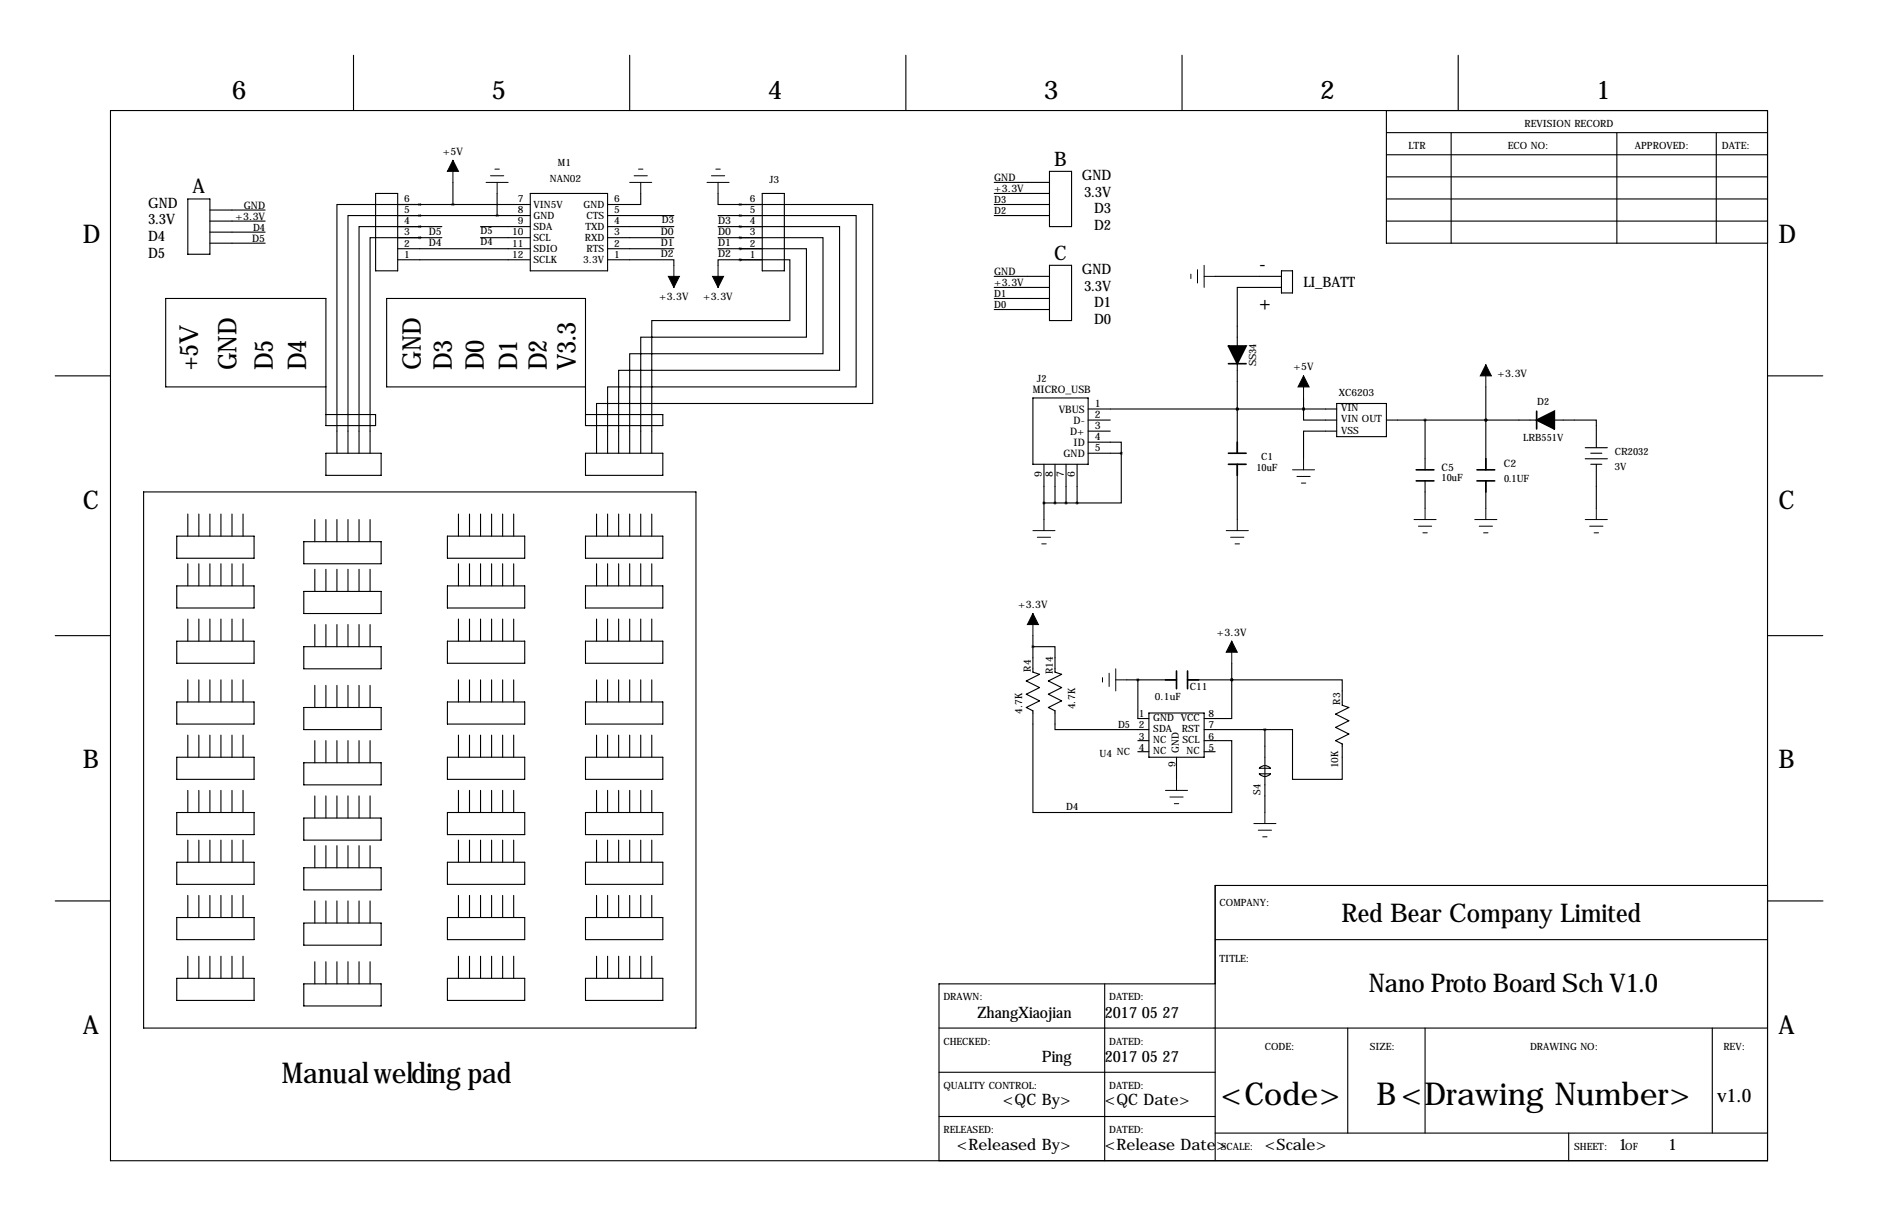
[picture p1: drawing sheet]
<svg xmlns="http://www.w3.org/2000/svg" width="432mm" height="279mm" viewBox="0 0 432 279" stroke-linecap="round" stroke-linejoin="round" font-family="sans-serif">
<g fill="none" stroke="#000" stroke-width=".25">
<path d="M81.3 12.7v12.7M144.8 12.7v12.7M208.3 12.7v12.7M271.8 12.7v12.7M335.3 12.7v12.7M25.4 25.4h381v241.3h-381zM241.3 39.4h5.1v12.7h-5.1zM318.8 30.5h87.6M318.8 35.6h87.6M318.8 25.4v30.5h87.6M333.7 30.5v25.4M371.8 30.5v25.4"/>
<path d="M394.6 30.5v25.4M43.2 45.7h5.1v12.7h-5.1zM48.3 50.8h12.7M48.3 55.9h12.7M48.3 48.3h12.7M48.3 53.3h12.7M86.4 44.4h5v17.8h-5zM91.4 59.7h30.5M91.4 57.2h30.5M91.4 54.6h10.2M91.4 52.1h10.2M91.4 49.5h30.5"/>
<path d="M91.4 47h30.5M96.5 54.6h.1M96.5 52.1h.1M96.5 49.5h.1M96.5 47h.1M96.5 54.6h-11.4v49.5M96.5 52.1h-14v52M96.5 49.5h-16.5v54.6M96.5 47h-19v57.1M104.1 41.9v5.1M110.5 54.6h11.4M110.5 52.1h11.4"/>
<path d="M114.3 44.4v5.1M121.9 44.4h17.8v17.8h-17.8zM139.7 59.7h15.2v1.3M139.7 57.2h15.2M139.7 54.6h15.2M139.7 52.1h15.2M139.7 49.5h15.2M147.3 44.4v2.6h-7.6M165.1 44.4v2.6h5.1M165.1 57.2h10.2M165.1 54.6h10.2M165.1 52.1h10.2"/>
<path d="M165.1 49.5h10.2M170.2 59.7h.1M170.2 57.2h.1M170.2 54.6h.1M170.2 52.1h.1M170.2 49.5h.1M170.2 47h.1M170.2 59.7h11.4v14h-31.7v30.4M170.2 59.7h-5.1v1.3M170.2 57.2h15.2v20.3h-38.1v26.6M170.2 54.6h19v26.7h-44.4v22.8M170.2 52.1h22.8v33h-50.8v19"/>
<path d="M170.2 49.5h26.6v39.4h-57.1v15.2M170.2 47h30.5v45.7h-63.5v11.4M170.2 59.7h5.1M170.2 47h5.1M175.3 44.4h5v17.8h-5zM228.6 44.4h12.7M228.6 49.5h12.7M228.6 47h12.7M228.6 41.9h12.7M318.8 45.7h87.6M318.8 50.8h87.6M318.8 40.6h87.6"/>
<path d="M228.6 68.6h12.7M228.6 63.5h12.7M228.6 66h12.7M228.6 71.1h12.7M241.3 61h5.1v12.7h-5.1zM279.4 63.5h15.2M294.6 66h-10.1v13.5M294.6 62.2h2.6v5.1h-2.6zM12.7 86.4h12.7M74.9 88.9h-36.8v-20.3h36.8v29.2h11.5v-2.6h-11.5M134.6 88.9h-45.7v-20.3h45.7v29.2h17.8v-2.6h-17.8M237.5 91.4h12.7v15.3h-12.7z"/>
<path d="M250.2 94h57.1M250.2 96.5h5.1M250.2 99.1h5.1M284.5 94h.1M284.5 83.6v20.5M299.7 94h.1M299.7 94v2.5h7.6M299.7 91.4v2.6M307.3 99.1h-7.6v6.3M307.3 92.7h11.5v7.6h-11.5zM318.8 96.5h34.5M327.7 96.5v11.4"/>
<path d="M341.6 96.5h.1M341.6 88.9v19M357.4 96.5h9.6v6.4M406.4 86.4h12.7M33 113h127v123.2h-127zM43.2 118.1v5.1M45.7 118.1v5.1M48.3 118.1v5.1M50.8 118.1v5.1M53.3 118.1v5.1M55.9 118.1v5.1M72.4 119.4v5.1"/>
<path d="M74.9 104.1h12.7v5.1h-12.7zM74.9 119.4v5.1M77.5 119.4v5.1M80 119.4v5.1M82.5 119.4v5.1M85.1 119.4v5.1M105.4 118.1v5.1M107.9 118.1v5.1M110.5 118.1v5.1M113 118.1v5.1M115.6 118.1v5.1M118.1 118.1v5.1"/>
<path d="M134.6 104.1h17.8v5.1h-17.8zM137.2 118.1v5.1M139.7 118.1v5.1M142.2 118.1v5.1M144.8 118.1v5.1M147.3 118.1v5.1M149.9 118.1v5.1M240 106.7v12.7M240 115.6h7.6M242.6 106.7v8.9M245.1 106.7v8.9M247.6 106.7v8.9"/>
<path d="M250.2 101.6h7.6v2.5M250.2 104.1h7.6M257.8 104.1v11.5h-10.2M284.5 106.7v12.7M327.7 110.5v6.3M341.6 110.5v6.3M364.5 102.9h5.1M364.5 105.4h5.1M365.8 104.1h2.5M365.8 106.7h2.5M367 106.7v10.1M40.6 123.2h17.8v5.1h-17.8z"/>
<path d="M40.6 134.6h17.8v5.1h-17.8zM43.2 129.5v5.1M45.7 129.5v5.1M48.3 129.5v5.1M50.8 129.5v5.1M53.3 129.5v5.1M55.9 129.5v5.1M69.8 124.5h17.8v5h-17.8zM69.8 135.9h17.8v5.1h-17.8zM72.4 130.8v5.1M74.9 130.8v5.1M77.5 130.8v5.1"/>
<path d="M80 130.8v5.1M82.5 130.8v5.1M85.1 130.8v5.1M102.9 123.2h17.7v5.1h-17.7zM102.9 134.6h17.7v5.1h-17.7zM105.4 129.5v5.1M107.9 129.5v5.1M110.5 129.5v5.1M113 129.5v5.1M115.6 129.5v5.1M118.1 129.5v5.1M134.6 123.2h17.8v5.1h-17.8z"/>
<path d="M134.6 134.6h17.8v5.1h-17.8zM137.2 129.5v5.1M139.7 129.5v5.1M142.2 129.5v5.1M144.8 129.5v5.1M147.3 129.5v5.1M149.9 129.5v5.1M12.7 146h12.7M40.6 147.3h17.8v5.1h-17.8zM43.2 142.2v5.1M43.2 156.2v5.1M45.7 142.2v5.1"/>
<path d="M45.7 156.2v5.1M48.3 142.2v5.1M48.3 156.2v5.1M50.8 142.2v5.1M50.8 156.2v5.1M53.3 142.2v5.1M53.3 156.2v5.1M55.9 142.2v5.1M55.9 156.2v5.1M69.8 148.6h17.8v5.1h-17.8zM72.4 143.5v5.1M72.4 157.5v5.1"/>
<path d="M74.9 143.5v5.1M74.9 157.5v5.1M77.5 143.5v5.1M77.5 157.5v5.1M80 143.5v5.1M80 157.5v5.1M82.5 143.5v5.1M82.5 157.5v5.1M85.1 143.5v5.1M85.1 157.5v5.1M102.9 147.3h17.7v5.1h-17.7zM105.4 142.2v5.1"/>
<path d="M105.4 156.2v5.1M107.9 142.2v5.1M107.9 156.2v5.1M110.5 142.2v5.1M110.5 156.2v5.1M113 142.2v5.1M113 156.2v5.1M115.6 142.2v5.1M115.6 156.2v5.1M118.1 142.2v5.1M118.1 156.2v5.1M134.6 147.3h17.8v5.1h-17.8z"/>
<path d="M137.2 142.2v5.1M137.2 156.2v5.1M139.7 142.2v5.1M139.7 156.2v5.1M142.2 142.2v5.1M142.2 156.2v5.1M144.8 142.2v5.1M144.8 156.2v5.1M147.3 142.2v5.1M147.3 156.2v5.1M149.9 142.2v5.1M149.9 156.2v5.1"/>
<path d="M237.5 148.6h5.1v5.8l1.5 .5-3.1 1.6 3.1 1.5-3.1 1.5 3.1 1.5-3.1 1.6 1.6 .7v4.3h21.6M237.5 146v8.4l1.5 .5-3 1.6 3 1.5-3 1.5 3 1.5-3 1.6 1.5 .7v23.4h45.7v-16.5h-6.3M259.1 156.2h11.4M261.6 156.2v8.9h2.6M273 156.2h10.2M283.2 156.2v8.9h-6.3M283.2 156.2h25.4v5.9l1.5 .5-3 1.5 3 1.5-3 1.5 3 1.6-3 1.5 1.5 .7v8.2h-11.4v-11.5h-6.4M283.2 156.2h.1M283.2 152.4v3.8M406.4 146h12.7M40.6 161.3h17.8v5.1h-17.8zM40.6 174h17.8v5.1h-17.8z"/>
<path d="M43.2 168.9v5.1M45.7 168.9v5.1M48.3 168.9v5.1M50.8 168.9v5.1M53.3 168.9v5.1M55.9 168.9v5.1M69.8 162.6h17.8v5h-17.8zM69.8 175.3h17.8v5h-17.8zM72.4 170.2v5.1M74.9 170.2v5.1M77.5 170.2v5.1M80 170.2v5.1"/>
<path d="M82.5 170.2v5.1M85.1 170.2v5.1M102.9 174h17.7v5.1h-17.7zM102.9 161.3h17.7v5.1h-17.7zM105.4 168.9v5.1M107.9 168.9v5.1M110.5 168.9v5.1M113 168.9v5.1M115.6 168.9v5.1M118.1 168.9v5.1M134.6 161.3h17.8v5.1h-17.8zM134.6 174h17.8v5.1h-17.8z"/>
<path d="M137.2 168.9v5.1M139.7 168.9v5.1M142.2 168.9v5.1M144.8 168.9v5.1M147.3 168.9v5.1M149.9 168.9v5.1M261.6 170.2h2.6M261.6 172.7h2.6M264.2 163.8h12.7v10.2h-12.7zM270.5 174v5.1M276.9 167.6h13.9M276.9 172.7h2.5"/>
<path d="M289.5 176.5a1.68 1.68 0 0 1 2.6 0zM289.5 177.8h2.6a1.68 1.68 0 0 1-2.6 0zM290.8 167.6v19.1M40.6 186.7h17.8v5.1h-17.8zM40.6 198.1h17.8v5.1h-17.8zM43.2 181.6v5.1M43.2 193v5.1M45.7 181.6v5.1M45.7 193v5.1M48.3 181.6v5.1M48.3 193v5.1M50.8 181.6v5.1"/>
<path d="M50.8 193v5.1M53.3 181.6v5.1M53.3 193v5.1M55.9 181.6v5.1M55.9 193v5.1M69.8 188h17.8v5h-17.8zM69.8 199.4h17.8v5.1h-17.8zM72.4 182.9v5.1M72.4 194.3v5.1M74.9 182.9v5.1M74.9 194.3v5.1M77.5 182.9v5.1"/>
<path d="M77.5 194.3v5.1M80 182.9v5.1M80 194.3v5.1M82.5 182.9v5.1M82.5 194.3v5.1M85.1 182.9v5.1M85.1 194.3v5.1M102.9 186.7h17.7v5.1h-17.7zM102.9 198.1h17.7v5.1h-17.7zM105.4 181.6v5.1M105.4 193v5.1M107.9 181.6v5.1"/>
<path d="M107.9 193v5.1M110.5 181.6v5.1M110.5 193v5.1M113 181.6v5.1M113 193v5.1M115.6 181.6v5.1M115.6 193v5.1M118.1 181.6v5.1M118.1 193v5.1M134.6 186.7h17.8v5.1h-17.8zM134.6 198.1h17.8v5.1h-17.8zM137.2 181.6v5.1"/>
<path d="M137.2 193v5.1M139.7 181.6v5.1M139.7 193v5.1M142.2 181.6v5.1M142.2 193v5.1M144.8 181.6v5.1M144.8 193v5.1M147.3 181.6v5.1M147.3 193v5.1M149.9 181.6v5.1M149.9 193v5.1M12.7 207h12.7"/>
<path d="M40.6 210.8h17.8v5.1h-17.8zM43.2 205.7v5.1M43.2 219.7v5.1M45.7 205.7v5.1M45.7 219.7v5.1M48.3 205.7v5.1M48.3 219.7v5.1M50.8 205.7v5.1M50.8 219.7v5.1M53.3 205.7v5.1M53.3 219.7v5.1M55.9 205.7v5.1"/>
<path d="M55.9 219.7v5.1M69.8 212.1h17.8v5.1h-17.8zM72.4 207v5.1M74.9 207v5.1M77.5 207v5.1M80 207v5.1M82.5 207v5.1M85.1 207v5.1M102.9 210.8h17.7v5.1h-17.7zM105.4 205.7v5.1M105.4 219.7v5.1M107.9 205.7v5.1"/>
<path d="M107.9 219.7v5.1M110.5 205.7v5.1M110.5 219.7v5.1M113 205.7v5.1M113 219.7v5.1M115.6 205.7v5.1M115.6 219.7v5.1M118.1 205.7v5.1M118.1 219.7v5.1M134.6 210.8h17.8v5.1h-17.8zM137.2 205.7v5.1M137.2 219.7v5.1"/>
<path d="M139.7 205.7v5.1M139.7 219.7v5.1M142.2 205.7v5.1M142.2 219.7v5.1M144.8 205.7v5.1M144.8 219.7v5.1M147.3 205.7v5.1M147.3 219.7v5.1M149.9 205.7v5.1M149.9 219.7v5.1M279.4 215.9h127M406.4 203.5h-127v63.2"/>
<path d="M406.5 207h12.7M40.6 224.8h17.8v5.1h-17.8zM69.8 226.1h17.8v5h-17.8zM72.4 221v5.1M74.9 221v5.1M77.5 221v5.1M80 221v5.1M82.5 221v5.1M85.1 221v5.1M102.9 224.8h17.7v5.1h-17.7zM134.6 224.8h17.8v5.1h-17.8zM215.9 236.2h190.5"/>
<path d="M254 226.1v40.6M279.4 226.1h-63.5v40.6M309.9 236.2v24.1M327.7 236.2v24.1M393.7 236.2v24.1M215.9 246.4h63.5M215.9 256.5h63.5M279.4 260.3h127M360.7 260.3v6.4"/>
</g>
<g fill="none" stroke="#000" stroke-width=".38">
<path d="M282.4 83.6h4.1M353.3 94.5v4.1M282.4 104.1h4.1M282.4 106.7h4.1M284.5 101.6v2.5M284.5 106.7v2.5M325.6 107.9h4.1M325.6 110.5h4.1M339.6 107.9h4.1M339.6 110.5h4.1M341.6 105.4v2.5M341.6 110.5v2.5"/>
<path d="M268 156.2h2.5M270.5 154.2v4M273 154.2v4M273 156.2h2.6"/>
</g>
<path d="M282.4 79.5h4.1l-2 4.1zM353.3 96.5l4.1-2v4.1z" fill="#000" stroke="#000" stroke-width=".38"/>
<g fill="none" stroke="#000" stroke-width=".23">
<path d="M104.1 36.8v5.1M113.8 38.9h1M146.8 38.9h1M164.6 38.9h1M111.8 41.9h5M112.8 40.4h3M114.3 41.9v2.5M144.8 41.9h5.1M145.8 40.4h3M147.3 41.9v2.5M162.6 41.9h5M163.6 40.4h3"/>
<path d="M165.1 41.9v2.5M154.9 61v5M165.1 61v5M273.8 63v1M275.3 62v3M276.9 63.5h2.5M276.9 61v5M299.7 86.4v5M341.6 83.8v5.1M240 119.4v2.5M284.5 119.4v2.5M297.2 107.9h5.1"/>
<path d="M298.2 109.5h3M299.2 111h1M299.7 105.4v2.5M325.1 119.4h5.1M327.7 116.8v2.6M339.1 119.4h5.1M341.6 116.8v2.6M364.5 119.4h5.1M367 116.8v2.6M237.5 121.9h5.1M238.5 123.4h3.1M239.5 125h1"/>
<path d="M281.9 121.9h5.1M283 123.4h3M284 125h1M326.1 120.9h3.1M327.2 122.4h1M340.1 120.9h3.1M341.1 122.4h1M365.5 120.9h3.1M366.5 122.4h1M237.5 141v5M253.5 155.7v1M255 154.7v3"/>
<path d="M256.5 156.2h2.6M256.5 153.7v5.1M283.2 147.3v5.1M270.5 179.1v2.5M268 181.6h5M269 183.1h3M270 184.7h1M288.3 189.2h5.1M289.3 190.8h3.1M290.3 192.3h1M290.8 186.7v2.5"/>
</g>
<path d="M104.1 36.8l1.3 2.6h-2.5zM153.7 63.5h2.5l-1.3 2.5zM163.8 63.5h2.6l-1.3 2.5zM299.7 86.4l1.3 2.5h-2.6zM341.6 83.8l1.3 2.6h-2.5zM237.5 141l1.3 2.5h-2.6zM283.2 147.3l1.3 2.6h-2.6z" fill="#000" stroke="#000" stroke-width=".23"/>
<path d="M242.5 115.6a.05 .05 0 0 0 .1 0 .05 .05 0 0 0-.1 0zM247.6 115.6a.05 .05 0 0 0 .1 0 .05 .05 0 0 0-.1 0zM240 115.6a.05 .05 0 0 0 .1 0 .05 .05 0 0 0-.1 0zM104.1 47a.05 .05 0 0 0 .1 0 .05 .05 0 0 0-.1 0zM290.8 167.6a.05 .05 0 0 0 .1 0 .05 .05 0 0 0-.1 0zM327.6 96.5a.05 .05 0 0 0 .1 0 .05 .05 0 0 0-.1 0zM341.6 96.5a.05 .05 0 0 0 .1 0 .05 .05 0 0 0-.1 0zM341.6 96.5a.05 .05 0 0 0 .1 0 .05 .05 0 0 0-.1 0z" fill="#000" stroke="#000" stroke-width=".63"/>
<g font-size="7.3">
<text x="280.7" y="254">&lt;Code&gt;</text>
<text x="316.5" y="254">B&lt;Drawing Number&gt;</text>
</g>
<text font-size="6.6" x="64.8" y="248.9">Manual welding pad</text>
<g font-size="5.9">
<text x="53.3" y="22.9">6</text>
<text x="113" y="22.9">5</text>
<text x="176.5" y="22.9">4</text>
<text x="240" y="22.9">3</text>
<text x="303.5" y="22.9">2</text>
<text x="367" y="22.9">1</text>
<text x="19" y="55.9">D</text>
<text x="408.9" y="55.9">D</text>
<text x="45.5" y="85.1" transform="rotate(-90 45.5 85.1)">+5V</text>
<text x="54.4" y="85.1" transform="rotate(-90 54.4 85.1)">GND</text>
<text x="62.7" y="85.1" transform="rotate(-90 62.7 85.1)">D5</text>
<text x="70.4" y="85.1" transform="rotate(-90 70.4 85.1)">D4</text>
<text x="96.8" y="85.1" transform="rotate(-90 96.8 85.1)">GND</text>
<text x="103.9" y="85.1" transform="rotate(-90 103.9 85.1)">D3</text>
<text x="111.3" y="85.1" transform="rotate(-90 111.3 85.1)">D0</text>
<text x="118.9" y="85.1" transform="rotate(-90 118.9 85.1)">D1</text>
<text x="125.7" y="85.1" transform="rotate(-90 125.7 85.1)">D2</text>
<text x="132.3" y="85.1" transform="rotate(-90 132.3 85.1)">V3.3</text>
<text x="19" y="116.8">C</text>
<text x="408.9" y="116.8">C</text>
<text x="19" y="176.5">B</text>
<text x="408.9" y="176.5">B</text>
<text x="308.4" y="211.9">Red Bear Company Limited</text>
<text x="314.7" y="228">Nano Proto Board Sch V1.0</text>
<text x="19" y="237.5">A</text>
<text x="408.9" y="237.5">A</text>
</g>
<g font-size="4.9">
<text x="289.6" y="62.2">-</text>
<text x="289.6" y="71.1">+</text>
</g>
<g font-size="4.6">
<text x="242.4" y="38.1">B</text>
<text x="44.3" y="44.4">A</text>
<text x="242.4" y="59.7">C</text>
</g>
<text font-size="4.3" x="394.8" y="253.1">v1.0</text>
<g font-size="3.6">
<text x="224.8" y="233.8">ZhangXiaojian</text>
<text x="254" y="233.8">2017 05 27</text>
<text x="239.5" y="244">Ping</text>
<text x="254" y="244">2017 05 27</text>
<text x="230.6" y="254">&lt;QC By&gt;</text>
<text x="254" y="254">&lt;QC Date&gt;</text>
<text x="220" y="264.2">&lt;Released By&gt;</text>
<text x="254" y="264.2">&lt;Release Date&gt;</text>
<text x="290.8" y="264.2">&lt;Scale&gt;</text>
<text x="372.1" y="264.2">1</text>
<text x="383.5" y="264.2">1</text>
</g>
<g font-size="3.3">
<text x="248.7" y="41.4">GND</text>
<text x="34" y="47.8">GND</text>
<text x="249.3" y="45.2">3.3V</text>
<text x="34" y="51.6">3.3V</text>
<text x="251.6" y="49">D3</text>
<text x="251.6" y="52.8">D2</text>
<text x="34" y="55.4">D4</text>
<text x="34" y="59.2">D5</text>
<text x="248.7" y="63">GND</text>
<text x="249.3" y="66.8">3.3V</text>
<text x="251.6" y="70.6">D1</text>
<text x="299.7" y="66">LI_BATT</text>
<text x="251.6" y="74.4">D0</text>
</g>
<g font-size="2.4">
<text x="101.8" y="35.6">+5V</text>
<text x="228.6" y="41.7">GND</text>
<text x="228.6" y="44.2">+3.3V</text>
<text x="54.2" y="50.5">+3.3V</text>
<text x="56.1" y="48">GND</text>
<text x="98.6" y="54">D5</text>
<text x="152" y="54">D0</text>
<text x="165.1" y="54">D0</text>
<text x="165.1" y="51.4">D3</text>
<text x="58" y="55.6">D5</text>
<text x="98.6" y="56.5">D4</text>
<text x="152" y="59.1">D2</text>
<text x="152" y="56.5">D1</text>
<text x="165.1" y="59.1">D2</text>
<text x="165.1" y="56.5">D1</text>
<text x="228.6" y="63.2">GND</text>
<text x="228.6" y="65.8">+3.3V</text>
<text x="151.5" y="69">+3.3V</text>
<text x="161.7" y="69">+3.3V</text>
<text x="297.4" y="85.1">+5V</text>
<text x="344.3" y="86.6">+3.3V</text>
<text x="237.5" y="90.3">MICRO_USB</text>
<text x="243.5" y="94.8">VBUS</text>
<text x="251.7" y="93.5">1</text>
<text x="246" y="99.9">D+</text>
<text x="246.8" y="97.4">D-</text>
<text x="251.7" y="96">2</text>
<text x="251.7" y="98.6">3</text>
<text x="251.7" y="101.1">4</text>
<text x="244.5" y="105">GND</text>
<text x="246.8" y="102.4">ID</text>
<text x="251.7" y="103.6">5</text>
<text x="345.8" y="107.3">C2</text>
<text x="239.5" y="109.6" transform="rotate(-90 239.5 109.6)">9</text>
<text x="242.1" y="109.6" transform="rotate(-90 242.1 109.6)">8</text>
<text x="244.6" y="109.6" transform="rotate(-90 244.6 109.6)">7</text>
<text x="247.1" y="109.6" transform="rotate(-90 247.1 109.6)">6</text>
<text x="331.5" y="108.2">C5</text>
<text x="234.1" y="139.7">+3.3V</text>
<text x="279.8" y="146">+3.3V</text>
</g>
<g font-size="2.3">
<text x="350.5" y="29.2">REVISION RECORD</text>
<text x="323.8" y="34.3">LTR</text>
<text x="346.7" y="34.3">ECO NO:</text>
<text x="375.9" y="34.3">APPROVED:</text>
<text x="395.9" y="34.3">DATE:</text>
<text x="126.4" y="41.9">NAN02</text>
<text x="128.3" y="38.2">M1</text>
<text x="176.9" y="42">J3</text>
<text x="93" y="46.5">6</text>
<text x="119.1" y="46.5">7</text>
<text x="122.7" y="47.8">VIN5V</text>
<text x="134.2" y="47.8">GND</text>
<text x="141.2" y="46.5">6</text>
<text x="172.4" y="46.5">6</text>
<text x="228.6" y="46.7">D3</text>
<text x="58.2" y="53.1">D4</text>
<text x="93" y="51.6">4</text>
<text x="93" y="49">5</text>
<text x="110.5" y="53.9">D5</text>
<text x="119.1" y="49">8</text>
<text x="119.1" y="51.6">9</text>
<text x="122.7" y="50.3">GND</text>
<text x="122.7" y="52.9">SDA</text>
<text x="134.6" y="52.9">TXD</text>
<text x="134.9" y="50.3">CTS</text>
<text x="141.2" y="51.6">4</text>
<text x="141.2" y="49">5</text>
<text x="152.2" y="51.3">D3</text>
<text x="172.4" y="51.6">4</text>
<text x="172.4" y="49">5</text>
<text x="228.6" y="49.3">D2</text>
<text x="93" y="59.2">1</text>
<text x="93" y="56.6">2</text>
<text x="93" y="54.1">3</text>
<text x="110.5" y="56.4">D4</text>
<text x="117.8" y="54.1">10</text>
<text x="117.8" y="56.6">11</text>
<text x="117.8" y="59.2">12</text>
<text x="122.7" y="55.4">SCL</text>
<text x="122.7" y="58">SDIO</text>
<text x="134.5" y="55.4">RXD</text>
<text x="134.9" y="58">RTS</text>
<text x="141.2" y="59.2">1</text>
<text x="141.2" y="56.6">2</text>
<text x="141.2" y="54.1">3</text>
<text x="172.4" y="59.2">1</text>
<text x="172.4" y="56.6">2</text>
<text x="172.4" y="54.1">3</text>
<text x="122.7" y="60.5">SCLK</text>
<text x="134.1" y="60.5">3.3V</text>
<text x="228.6" y="68.3">D1</text>
<text x="228.6" y="70.9">D0</text>
<text x="238.4" y="87.9">J2</text>
<text x="288.8" y="84.2" transform="rotate(-90 288.8 84.2)">SS34</text>
<text x="307.8" y="91">XC6203</text>
<text x="308.4" y="94.5">VIN</text>
<text x="353.5" y="93">D2</text>
<text x="308.4" y="99.6">VSS</text>
<text x="308.4" y="97.1">VIN OUT</text>
<text x="350.2" y="101.3">LRB551V</text>
<text x="290" y="105.7">C1</text>
<text x="371.3" y="104.6">CR2032</text>
<text x="288.9" y="108.2">10uF</text>
<text x="331.5" y="110.5">10uF</text>
<text x="345.8" y="110.7">0.1UF</text>
<text x="371.2" y="108">3V</text>
<text x="237" y="154.3" transform="rotate(-90 237 154.3)">R4</text>
<text x="242.1" y="155" transform="rotate(-90 242.1 155)">R14</text>
<text x="265.5" y="160.8">0.1uF</text>
<text x="273.5" y="158.6">C11</text>
<text x="308.1" y="161.9" transform="rotate(-90 308.1 161.9)">R3</text>
<text x="235" y="164" transform="rotate(-90 235 164)">4.7K</text>
<text x="247.2" y="163" transform="rotate(-90 247.2 163)">4.7K</text>
<text x="257.1" y="167.4">D5</text>
<text x="261.8" y="164.8">1</text>
<text x="261.8" y="167.4">2</text>
<text x="265.2" y="165.7">GND VCC</text>
<text x="277.9" y="167.4">7</text>
<text x="277.9" y="164.8">8</text>
<text x="252.8" y="174">U4 NC</text>
<text x="261.8" y="169.9">3</text>
<text x="261.8" y="172.5">4</text>
<text x="265.2" y="168.2">SDA</text>
<text x="265.2" y="170.7">NC</text>
<text x="265.2" y="173.3">NC</text>
<text x="271.1" y="173" transform="rotate(-90 271.1 173)">GND</text>
<text x="271.8" y="168.2">RST</text>
<text x="271.9" y="170.7">SCL</text>
<text x="272.8" y="173.3">NC</text>
<text x="277.9" y="172.5">5</text>
<text x="277.9" y="169.9">6</text>
<text x="270.3" y="176.3" transform="rotate(-90 270.3 176.3)">9</text>
<text x="307.7" y="176.5" transform="rotate(-90 307.7 176.5)">10K</text>
<text x="289.8" y="182.6" transform="rotate(-90 289.8 182.6)">S4</text>
<text x="245.1" y="186.2">D4</text>
<text x="280.4" y="208.3">COMPANY:</text>
<text x="280.4" y="221">TITLE:</text>
<text x="216.9" y="229.9">DRAWN:</text>
<text x="255" y="229.9">DATED:</text>
<text x="216.9" y="240">CHECKED:</text>
<text x="255" y="240">DATED:</text>
<text x="290.8" y="241.3">CODE:</text>
<text x="315" y="241.3">SIZE:</text>
<text x="351.8" y="241.3">DRAWING NO:</text>
<text x="396.2" y="241.3">REV:</text>
<text x="216.9" y="250.2">QUALITY CONTROL:</text>
<text x="255" y="250.2">DATED:</text>
<text x="216.9" y="260.3">RELEASED:</text>
<text x="255" y="260.3">DATED:</text>
<text x="280.7" y="264.2">SCALE:</text>
<text x="361.9" y="264.2">SHEET:</text>
<text x="373.7" y="264.2">OF</text>
</g>
</svg>
